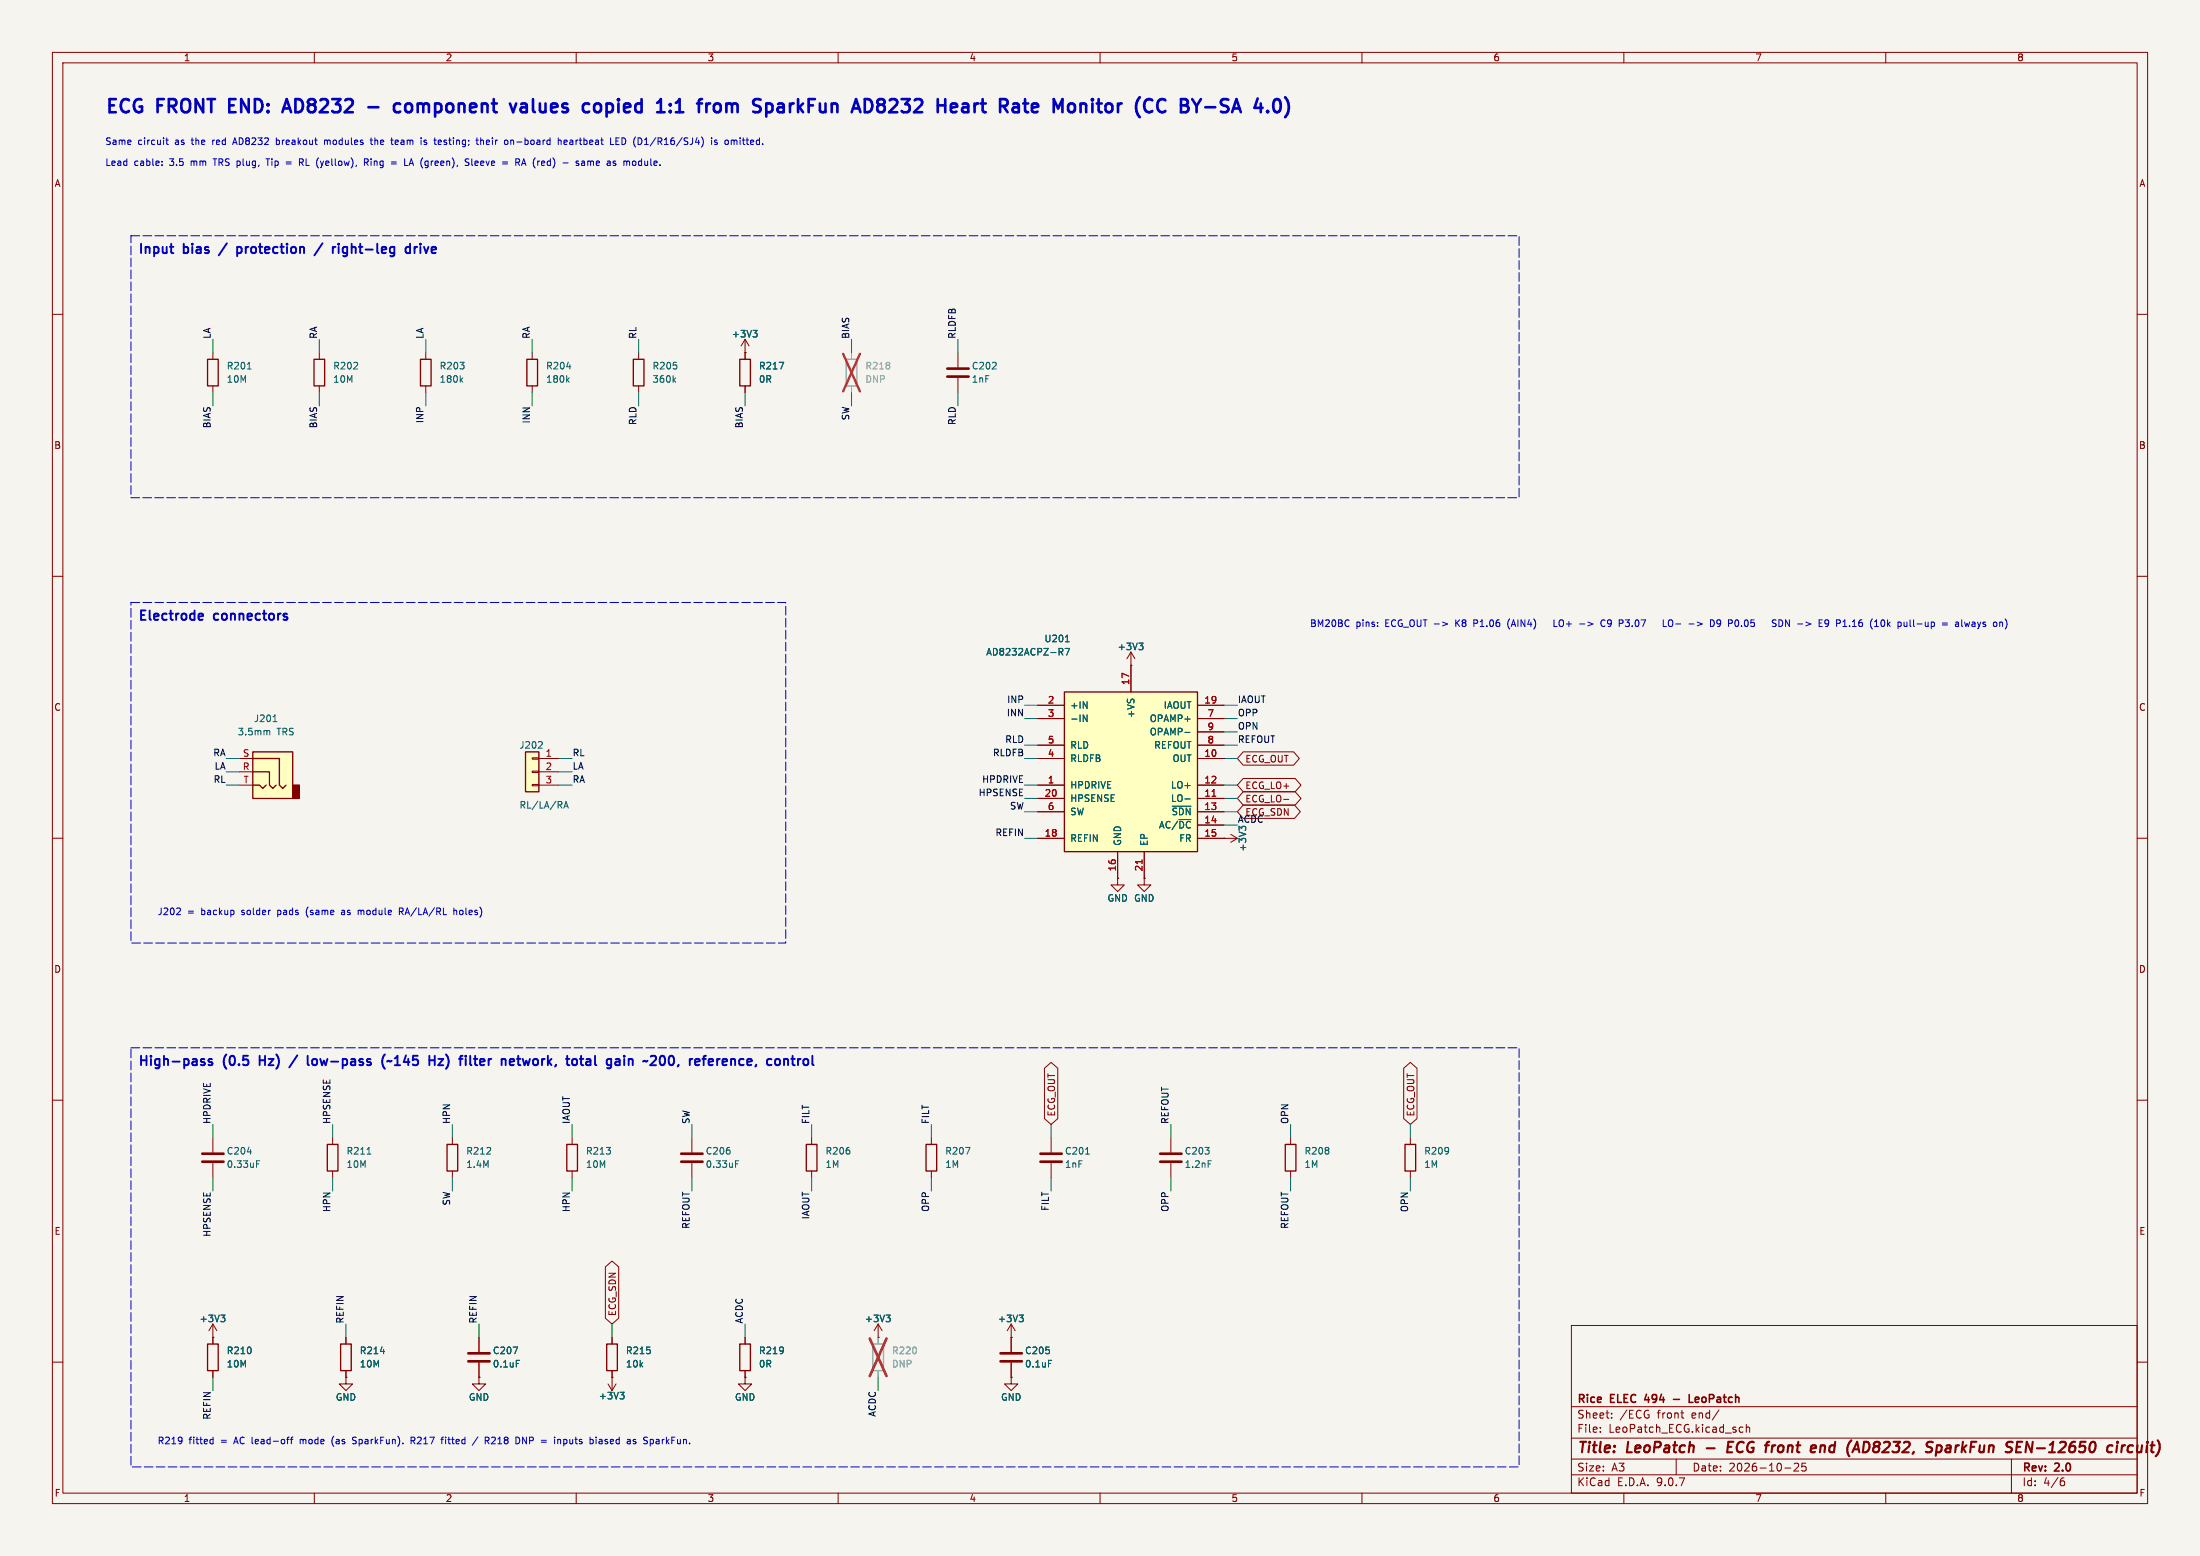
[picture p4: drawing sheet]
<svg xmlns="http://www.w3.org/2000/svg" width="420mm" height="297mm" viewBox="0 0 420 297" stroke-linecap="round" stroke-linejoin="round" font-family="sans-serif">
<path d="M0 0h420v297h-420z" fill="#f5f4ef" stroke="#f5f4ef" stroke-width=".19"/>
<g fill="none" stroke="#840000" stroke-width=".19">
<path d="M10 10h400v277h-400zM12 12h396v273h-396zM60 10v2M110 10v2M160 10v2M210 10v2M260 10v2M310 10v2M360 10v2M10 60h2M40.6 67.3v1.3M40.6 73.7v1.2"/>
<path d="M61 67.3v1.3M61 73.7v1.2M81.3 67.3v1.3M81.3 73.7v1.2M101.6 67.3v1.3M101.6 73.7v1.2M121.9 67.3v1.3M121.9 73.7v1.2M142.2 67.3h.1M142.2 64.8l-.7 1.2M142.2 64.8l.8 1.2M142.2 64.8v3.8"/>
<path d="M142.2 73.7v1.2M182.9 67.3v2.8M182.9 72.1v2.8M408 60h2M10 110h2M408 110h2M10 160h2M408 160h2M213.4 167.6v1.3h1.2l-1.2 1.3-1.3-1.3h1.3M213.4 167.6h.1M218.4 167.6v1.3h1.3l-1.3 1.3-1.2-1.3h1.2M218.4 167.6h.1"/>
<path d="M10 210h2M40.6 217.2v2.8M63.5 217.2v1.2M109.2 217.2v1.2M132.1 217.2v2.8M154.9 217.2v1.2M177.8 217.2v1.2M200.7 217.2v2.8M223.5 217.2v2.8M269.2 217.2v1.2M408 210h2M40.6 222v2.8"/>
<path d="M63.5 223.5v1.3M109.2 223.5v1.3M132.1 222v2.8M154.9 223.5v1.3M177.8 223.5v1.3M200.7 222v2.8M223.5 222v2.8M269.2 223.5v1.3M40.6 255.3h.1M40.6 252.7v2.6M40.6 252.7l-.7 1.3M40.6 252.7l.8 1.3"/>
<path d="M91.4 255.3v2.8M116.8 255.3v1.2M142.2 255.3v1.2M167.6 255.3h.1M167.6 252.7l-.7 1.3M167.6 252.7l.8 1.3M167.6 252.7v2.6M300 253h108v32h-108zM10 260h2M91.4 262.9v1.3h1.3l-1.3 1.2-1.2-1.2h1.2M91.4 262.9h.1M91.4 260.1v2.8"/>
<path d="M116.1 264.2l.7 1.2M116.8 262.9h.1M116.8 261.6v3.8M117.6 264.2l-.8 1.2M142.2 262.9v1.3h1.3l-1.3 1.2-1.2-1.2h1.2M142.2 262.9h.1M142.2 261.6v1.3M193 262.9v1.3h1.3l-1.3 1.2-1.2-1.2h1.2M193 262.9h.1M300 278.5h108M300 274.5h108M300 268.5h108"/>
<path d="M305.5 273.2v.2M305.5 272.5v.1M307.7 270.5v.2M307.7 269.8v.1M320 278.5v3M320.9 269.7h.5M321.3 270.7h.1M328.2 269.1l-1.3 1.9M332 273.1l.3 .3 .4-.1M332.7 272.5l-.4-.1-.3 .3M333.4 272.5l.2-.1 .3 .1 .1 .9M333.4 271.9v1.5"/>
<path d="M342.5 279.4l.6-.1 .2 .1 .1 .3-1 1.1h1M344.7 279.3h-.7l-.1 .7 .3-.1h.5l.1 .2-.1 .5-.2 .2-.6-.2M384 278.5v6.5M408 260h2M60 285v2M110 285v2M160 285v2M210 285v2M260 285v2M300 281.5h108M310 285v2M340.7 280.2h1.2"/>
<path d="M360 285v2M393.6 282.7h.4l.2 .2-.1 .5-.5 .2M394 282.1l-.4 .1"/>
</g>
<g fill="none" stroke="#840000" stroke-width=".4">
<path d="M325.8 276.4h1.5M329.8 276.2h.7M330.9 275.2h-.9l-.3 2h1M338.9 275.9l-.5 .2M347.6 275.9l-.2 1.3M348.3 276a.57 .57 0 0 0-.7 .1M353.4 274.9l-.1 .1M356.3 275.2h-.4l-.3 2h.5M369.8 276h.7l.2 .3-.1 .5a.66 .66 0 0 1-1 .3M369.8 275.9l-.3 2M372.2 275.9l-.6 .1M372.2 276.4h-.5a.4 .4 0 0 0-.3 .4 .4 .4 0 0 0 .2 .4h.5"/>
<path d="M388.1 275.2l-.3 2-.9-2-.2 2M404.2 275.9l-.2 1.3M404.3 275.2l-.1 .2M405.1 275.9l-.1 1.3M405.7 275.9l-.4 .1-.2 .3M407.2 276a.66 .66 0 0 0-1 .3l-.1 .5 .2 .3h.8M408.1 275.9l-.1 1.2"/>
</g>
<path d="M314.3 266.1l-.3 1.1h.9M319.5 267.1h1.1M322.5 266.2v1.5h.7M323.8 266.7l-.2 .2v.6l.2 .2M324.3 267l-.7 .2" fill="none" stroke="#840000" stroke-width=".3"/>
<g fill="none" stroke="#840000" stroke-width=".25">
<path d="M39.6 68.6h2.1v5.1h-2.1zM59.9 68.6h2.1v5.1h-2.1zM80.3 68.6h2v5.1h-2zM100.6 68.6h2v5.1h-2zM120.9 68.6h2v5.1h-2zM141.2 68.6h2.1v5.1h-2.1zM62.5 218.4h2v5.1h-2zM108.2 218.4h2v5.1h-2zM153.9 218.4h2.1v5.1h-2.1zM176.8 218.4h2v5.1h-2zM268.2 218.4h2.1v5.1h-2.1zM115.8 256.5h2.1v5.1h-2.1z"/>
<path d="M141.2 256.5h2.1v5.1h-2.1z"/>
</g>
<g fill="none" stroke="#006464" stroke-width=".19">
<path d="M47.2 70.4h.7M88 72.5l.3 .5M88.3 72.1l-.4 .5M108.2 70h.8M108.3 72.5l.4 .5M108.7 72.1l-.5 .5M128.6 72.5l.4 .5M129 72.1l-.5 .5M143.8 63.1h.7l-.4 .4M144.3 63.5l.2 .3v.3l-.2 .2M148.8 69.2h.8l-.5 1.2M47.2 219.9h.8"/>
<path d="M184.3 219h.9l-.6 1.3M49 221.6h.6M49 222.2h.4M70.1 220.3h.7M140.4 221.6h.6M140.4 222.2h.4M207.2 220.3h.8M230.6 221.6h.7M42.2 251h.7l-.4 .5M42.7 251.5l.2 .2v.4l-.2 .2M98 257.1h.8l-.5 1.3M98.6 259.7h.6"/>
<path d="M169.2 251h.7l-.4 .5M169.7 251.5l.2 .2v.4l-.2 .2M118.4 265.8h.7l-.4 .4M118.9 266.2l.2 .3v.3l-.2 .2"/>
</g>
<path d="M180.8 70.4h4.1M180.8 71.9h4.1M38.6 220.2h4.1M38.6 221.7h4.1M130 220.2h4.1M130 221.7h4.1M198.6 220.2h4.1M198.6 221.7h4.1M221.5 220.2h4.1M221.5 221.7h4.1M89.4 258.3h4.1M89.4 259.8h4.1" fill="none" stroke="#840000" stroke-width=".51"/>
<path d="M161.5 68.6h2.1v5.1h-2.1zM166.6 256.5h2.1v5.1h-2.1z" fill="none" stroke="#9c9b98" stroke-width=".25"/>
<path d="M162.6 67.3v1.3M162.6 73.7v1.2M167.6 255.3v1.2M167.6 261.6v1.3" fill="none" stroke="#9c9b98" stroke-width=".19"/>
<path d="M161 67.5l3.2 7.2M164.2 67.5l-3.2 7.2M166 255.5l3.2 7.2M169.2 255.5l-3.2 7.2" fill="none" stroke="#e12e31" stroke-width=".46"/>
<path d="M100.3 143.5h2.6v7.6h-2.6z" fill="#ffffc2"/>
<path d="M100.3 143.5h2.6v7.6h-2.6zM65 256.5h2.1v5.1h-2.1z" fill="none" stroke="#840000" stroke-width=".25"/>
<path d="M101.6 144.7h1.3v.2h-1.3zM101.6 147.2h1.3v.2h-1.3zM101.6 149.7h1.3v.3h-1.3zM102.9 144.8h3.8M102.9 147.3h3.8M102.9 149.9h3.8M66 255.3v1.2M66 261.6v1.3" fill="none" stroke="#840000" stroke-width=".19"/>
<path d="M103.4 141.6l.1 .2v.3l-.8 .7h.8M107.6 154.2l.5-1.2 .4 1.2M107.8 153.9h.6M72.6 258h.8" fill="none" stroke="#006464" stroke-width=".19"/>
<path d="M48.3 143.5h7.6v8.9h-7.6z" fill="#ffffc2"/>
<path d="M55.9 149.9h1.2v2.5h-1.2z" fill="#840000" stroke="#840000" stroke-width=".25"/>
<path d="M48.3 143.5h7.6v8.9h-7.6zM48.3 147.3h3.1v2.6l.7 .6 .6-.6M48.3 149.9h1.2l.7 .6 .6-.6M48.3 144.8h5v5.1l.7 .6 .6-.6M39.6 256.5h2.1v5.1h-2.1z" fill="none" stroke="#840000" stroke-width=".25"/>
<path d="M45.7 144.8h2.6M45.7 147.3h2.6M45.7 149.9h2.6M40.6 255.3v1.2M40.6 261.6v1.3M66 262.9v1.3h1.3l-1.3 1.2-1.2-1.2h1.2M66 262.9h.1" fill="none" stroke="#840000" stroke-width=".19"/>
<path d="M51.1 139.4l.4 .2v.7M52.1 137.7h.8" fill="none" stroke="#006464" stroke-width=".19"/>
<path d="M203.2 132.1h25.4v30.5h-25.4z" fill="#ffffc2"/>
<path d="M203.2 132.1h25.4v30.5h-25.4zM85.3 218.4h2.1v5.1h-2.1zM245.4 218.4h2v5.1h-2z" fill="none" stroke="#840000" stroke-width=".25"/>
<g fill="none" stroke="#840000" stroke-width=".19">
<path d="M142.2 67.3h.1M142.2 67.3v1.3M142.2 73.7v1.2M198.1 134.6h5.1M198.1 137.2h5.1M215.9 127h.1M215.9 124.5v7.6M215.9 124.5l-.8 1.2M215.9 124.5l.8 1.2M228.6 134.6h5.1M228.6 137.2h5.1M228.6 139.7h5.1"/>
<path d="M198.1 142.2h5.1M198.1 144.8h5.1M198.1 149.9h5.1M198.1 152.4h5.1M198.1 154.9h5.1M228.6 142.2h5.1M228.6 144.8h5.1M228.6 149.9h5.1M228.6 152.4h5.1M228.6 154.9h5.1M228.6 157.5h5.1M234.9 159.3l1.3 .7"/>
<path d="M237.3 148.6h10l1.1 1.3-1.1 1.2h-10l-1.1-1.2zM237.3 143.5h9.7l1.1 1.3-1.1 1.3h-9.7l-1.1-1.3zM237.3 153.7h9.8l1.1 1.2-1.1 1.3h-9.8l-1.1-1.3zM237.3 151.1h10l1.1 1.3-1.1 1.3h-10l-1.1-1.3zM245.1 152.6h.9M198.1 160h5.1M213.4 167.6h.1M213.4 162.6v5M218.4 167.6h.1M218.4 162.6v5M228.6 160h7.6M233.7 160h.1"/>
<path d="M236.2 160l-1.3 .8M86.4 217.2v1.2M199.4 203.9l1.3-1.1 1.2 1.1v9.6l-1.2 1.1-1.3-1.1zM246.4 217.2v1.2M268 203.9l1.2-1.1 1.3 1.1v9.6l-1.3 1.1-1.2-1.1zM86.4 223.5v1.3M246.4 223.5v1.3M40.6 255.3h.1M40.6 255.3v1.2M66 255.3v1.2M91.4 255.3v2.8M115.6 241.8l1.2-1.1 1.3 1.1v9.8l-1.3 1.1-1.2-1.1z"/>
<path d="M116.8 255.3v1.2M142.2 255.3v1.2M167.6 255.3h.1M193 255.3h.1M193 252.7v5.4M193 252.7l-.7 1.3M193 252.7l.8 1.3M40.6 261.6v1.3M66 262.9h.1M66 261.6v1.3M91.4 262.9h.1M91.4 260.1v2.8"/>
<path d="M116.8 262.9h.1M116.8 261.6v1.3M142.2 262.9h.1M142.2 261.6v1.3M193 262.9h.1M193 260.1v2.8"/>
</g>
<g fill="none" stroke="#006464" stroke-width=".19">
<path d="M143.8 63.1h.7l-.4 .4M144.3 63.5l.2 .3v.3l-.2 .2M148.8 69.2h.8l-.5 1.2M202.5 124.4l.4 .6M202.7 123.8l.2 .2-.1 .3-.1 .1M203.3 123.8h.9l-.6 1.2M203.4 122.5h.7M206.8 133.9l.7 1.3v-1.3M206.8 136.5l.7 1.2v-1.2M217.4 122.8h.8l-.4 .4M218 123.2l.2 .3v.3l-.2 .2M226.2 139.8h1"/>
<path d="M223.8 153.9h3.6M226.2 152.5h1M237 158.1l-.5-.4v.8M237.3 157.7l-.3 .3M237.6 157.7l.2 .3M42.2 251h.7l-.4 .5M42.7 251.5l.2 .2v.4l-.2 .2M72.6 258h.8M98 257.1h.8l-.5 1.3M98.6 259.7h.6M169.2 251h.7l-.4 .5M169.7 251.5l.2 .2v.4l-.2 .2"/>
<path d="M194.6 251h.7l-.4 .5M195.1 251.5l.2 .2v.4l-.2 .2M200.2 259.7h.6M118.4 265.8h.7l-.4 .4M118.9 266.2l.2 .3v.3l-.2 .2"/>
</g>
<path d="M231.4 152h.7M218 164.1v.8" fill="none" stroke="#a90000" stroke-width=".19"/>
<path d="M191 258.3h4.1M191 259.8h4.1" fill="none" stroke="#840000" stroke-width=".51"/>
<g fill="none" stroke="#009600" stroke-width=".19">
<path d="M40.6 64.8v2.5M40.6 74.9v2.6M61 64.8v2.5M61 74.9v2.6M81.3 64.8v2.5M81.3 74.9v2.6M101.6 64.8v2.5M101.6 74.9v2.6M121.9 64.8v2.5M121.9 74.9v2.6M142.2 74.9v2.6M162.6 64.8v2.5"/>
<path d="M162.6 74.9v2.6M182.9 64.8v2.5M182.9 74.9v2.6M195.6 134.6h2.5M195.6 137.2h2.5M233.7 134.6h2.5M233.7 137.2h2.5M233.7 139.7h2.5M43.2 144.8h2.5M43.2 147.3h2.5M43.2 149.9h2.5M106.7 144.8h2.5"/>
<path d="M106.7 147.3h2.5M106.7 149.9h2.5M195.6 144.8h2.5M195.6 149.9h2.5M195.6 154.9h2.5M195.6 152.4h2.5M195.6 142.2h2.5M233.7 144.8h2.5M233.7 149.9h2.5M233.7 154.9h2.5M233.7 152.4h2.5M233.7 142.2h2.5"/>
<path d="M233.7 157.5h2.5M195.6 160h2.5M40.6 214.6v2.6M63.5 214.6v2.6M86.4 214.6v2.6M109.2 214.6v2.6M132.1 214.6v2.6M154.9 214.6v2.6M177.8 214.6v2.6M200.7 214.6v2.6M223.5 214.6v2.6M246.4 214.6v2.6"/>
<path d="M269.2 214.6v2.6M40.6 224.8v2.5M63.5 224.8v2.5M86.4 224.8v2.5M109.2 224.8v2.5M132.1 224.8v2.5M154.9 224.8v2.5M177.8 224.8v2.5M200.7 224.8v2.5M223.5 224.8v2.5M246.4 224.8v2.5M269.2 224.8v2.5"/>
<path d="M66 252.7v2.6M91.4 252.7v2.6M116.8 252.7v2.6M142.2 252.7v2.6M40.6 262.9v2.5M167.6 262.9v2.5"/>
</g>
<g fill="none" stroke="#0000c2" stroke-width=".36">
<path d="M43.3 46.4l-1.5 2.3M45.3 47.1v1.8M45.3 47.2l.5-.1 .3 .4M46.1 48l-.3 .3-.5-.1M61.6 46.4l-1.6 2.3M64.6 46.5v.2M64.6 47.1v1.2M65.5 48.8l.4 .1M65.8 47.1l-.4 .4v.5l.4 .3M78.3 47.2l-.5-.1-.4 .4v.5l.2 .2h.7M78.3 46.5v1.8M79.1 47.1v1.2"/>
<path d="M79.6 47.1l-.3 .1-.2 .3M80.2 46.5v.2M80.2 47.1v1.2M38.2 117.1l.5 .1 .1 .3-.9 .2M38.7 118.2l-.5 .1M40.5 202.2l-.5-.1-.2 .3 .1 .2 .6 .2v.4h-.7M49.6 201.5v1.8M49.6 202.4h1M56.8 201.4l-1.6 2.3M58.7 201.5v1.6l.3 .2M60.4 202.2l-.5-.1-.3 .4v.5l.2 .2h.6M73.5 201.3a2.06 2.06 0 0 0 0 2.7"/>
<path d="M74.8 202.5l-.3 .1-.3-.1-.3 .1M83.7 202.1h.9l-.9 1.2h.9M90.4 202.1h.7M90.7 201.5v1.6l.1 .1 .3 .1M98.7 202.1h.7M98.9 201.5v1.6l.1 .1 .4 .1M99.8 202.1l.3 1.2 .4-.8M111.9 203.1l.2 .2 .6-.1M112 202.2h.6l.1 1.1M112.7 202.5l-.6 .1-.2 .3M120 202.3l.3-.2 .4 .1 .1 1.1M128.2 201.5a1.13 1.13 0 0 1 0 1.8"/>
<path d="M129.5 203.2l-.1 .4M137.2 202.1h.2M137.9 202.7l.9-.2-.1-.3-.5-.1-.3 .3 .1 .8h.7M152.8 202.1l-.3 .1-.2 .3M153.4 202.3l.3-.2 .5 .2 .1 .7-.2 .2-.4 .1-.3-.2zM155.1 201.5v1.6l.2 .2"/>
</g>
<g fill="none" stroke="#0000c2" stroke-width=".19">
<path d="M30.9 31.5v.1M30.9 30.8v.1M31.7 26.7h.4M31.8 26.3v1.1l.3 .2M44.5 27.2h.6M44.8 26.3l-.4 1.3M50.8 30.3h.7M51.1 30.3v1.3M52.8 27.5l.3 .1M52.8 26.3v1.3M53.1 26.7l-.3 .1M54.6 30.9h1"/>
<path d="M54.6 31.3h1M57.2 31l.6-.1 .1-.2-.1-.3-.6-.1v1.3M57.5 31l.4 .6M61.9 26.9l.4-.2 .2 .2M61.9 26.7v.9M69.6 31l.6-.1 .1-.2-.1-.3-.6-.1v1.3M69.9 31l.4 .6M70.7 26.7h.4M70.8 26.3v1.1l.3 .2M74.6 26.7h.5M74.7 30.9h1M74.7 31.3h1"/>
<path d="M75 27.6h.1M75.6 26.7l-.2 .2v.5l.2 .2M76 27l-.6 .2M77.2 30.3v1.3M78.1 31.6l.4-1.3 .4 1.3M78.2 31.2h.6M81.4 26.8l-.3-.1-.2 .2 .1 .2 .4 .1v.3h-.5M83.8 26.7l.5 .2M84.2 27.5l-.4 .1M84.3 27l-.6 .2M89 30.3l.5 .1M89 30.9l.4 .1 .1 .3-.2 .3h-.3"/>
<path d="M90.1 30.3v1.1l.2 .2M90.9 26.7h.4M90.9 30.7l-.2 .2v.5l.2 .2M91 26.3v1.1l.3 .2M91.3 31l-.6 .2M91.8 26.9l.1-.2 .3 .1 .1 .8M91.8 26.3v1.3M97.5 26.9l.4-.2 .2 .2M97.5 26.7v.9M99.2 30.6l-.2-.3h-.5v1.3M99.6 31.6l.4-1.3 .4 1.3M99.7 31.2h.6"/>
<path d="M106.6 26.9l.2-.2 .3 .1v.8M106.6 26.3v1.3M107.7 27.2l.6-.2-.1-.2-.4-.1-.1 .2v.6h.5M110 31.5l.3 .1M110.3 30.7l-.3 .2v.2l.3 .1M112.2 30.9l.4-.2 .1 .2M112.2 30.7v.9M112.7 30.9v.7M112.9 30.7l-.2 .2M116.6 27.6h.6M117.6 26.9h.4M118.2 26.3h-.6v1.3h.6"/>
<path d="M122 31.5h.5M122 30.8h.5M135.9 26.3v.1M135.9 26.7v.9M136.9 26.8l-.3-.1-.2 .2 .1 .2 .4 .1v.3h-.5M138.5 26.9v.6M275.4 118.7l.9 .4-.9 .4M281.4 119h.4M281.8 118.3h-.4v1.3M288.2 118.1a1.46 1.46 0 0 0 0 2M296.7 118.3v1.3h.6M301.6 119.1h.9"/>
<path d="M306.4 118.4a.6 .6 0 0 0-.8 .5 .6 .6 0 0 0 .6 .7l.2-.1M307 118.4l-.1 .2 .1 .4M310.3 118.3h.8l-.5 .5h.2M310.3 119.5l.5 .1M317.5 118.3v1.3h.6M318.6 118.5l.2-.2a.43 .43 0 0 1 .5 .4v.5a.42 .42 0 0 1-.4 .4 .42 .42 0 0 1-.4-.4zM324 118.7l1 .4-1 .4M328.5 118.9l-.3 .2h-.2l-.2-.2v-.3l.2-.3h.2l.3 .3a.84 .84 0 0 1-.4 1h-.2M332.5 119.5v.1M338.4 118.8l.5 .2 .2 .3-.3 .3-.5-.1M339.1 118.4l-.5-.1-.2 .1M339.6 118.3a.64 .64 0 0 1 .7 .7 .64 .64 0 0 1-.7 .6z"/>
<path d="M341.6 118.3v1.3l-.7-1.3v1.3M350.6 119h.5M351.1 118.3h-.5v1.3M353.6 119.6h.8M360.3 118.3v1.3M360.5 119.1l.3 .5M360.8 118.7l-.5 .5M366 119.1h.9M373.3 118.8h.5l.1 .8M373.9 119l-.4 .1-.2 .2 .2 .3 .4-.1M374.5 118.3v1.1l.2 .2M375 118.7l.3 .9 .2-.6"/>
<path d="M377.5 118.7l.3 .9M377.8 119.6l-.3 .4M378.1 118.7l-.3 .9M34.3 173.4l.2 .2-.1 .3-.7 .7h.8M58.6 173.5l-.1 .5 .1 .7M65.6 173.7l-.4 .1M65.7 174.1h-.3l-.2 .2v.2l.5 .1M68.4 173.8l.3-.1 .2 .2M76.2 174l.6-.1 .2-.2-.1-.3-.7-.1v1.3M76.5 174l.5 .6M86.6 173.9l.2-.2 .3 .1 .1 .8M86.6 173.3v1.3"/>
<path d="M40.3 274.7l.4 .1M40.7 274.3v1.3M40.7 275.5l-.4 .1M54.7 274.7h.5M55.2 274.3l-.2 .1M55.4 274.7h.5M55.9 274.3l-.3 .2v1.1M57.3 274.7v.9M57.5 274.7l-.2 .2M63.7 274.1a1.46 1.46 0 0 0 0 2M67.3 275.5h.6M68 274.4l-.5-.1-.2 .3 .1 .3 .5 .1"/>
<path d="M78.5 275l.6-.1 .1-.2-.1-.3-.6-.1v1.3M78.8 275l.4 .6M84.2 274.7h.4M84.6 274.3l-.2 .1M85.1 274.3v.1M85.1 274.7v.9M91.2 274.3l-1 1.6M92.6 274.3h.5l.3 .3-.2 .3-.6 .1M92.9 275l.5 .6M94 274.3l-.2 .1M94.5 274.9l-.7 .7h.8M99.8 275.6v-1.3l.7 1.3"/>
<path d="M105.9 274.3v.1M107.6 275.5l.4 .1M107.6 274.7v1.3M108 274.7l-.4 .1M113.8 274.3v.1M113.8 274.7v.9M114.4 274.8h.5M114.8 275.1h-.3l-.2 .2 .1 .2 .4 .1M120.9 275.1l.5 .2v.2l-.4 .1M120.9 274.8h.5M125.7 274.7l-.4 .1M125.7 275.1h-.3l-.2 .2 .1 .2 .4 .1"/>
</g>
<g fill="none" stroke="#0000c2" stroke-width=".5">
<path d="M45 18.9h-1.2v2.5h1.2M76.4 19.9l-.7-.1-.5 .4v.7l.2 .4 .3 .1 .7-.1M78.4 19.9a.68 .68 0 0 0-1 .3v.7a.68 .68 0 0 0 1 .4M99.5 19.9l.2-.1 .7 .1 .2 .2v1.3M114.5 19.9l.2 .3v.7l-.2 .4M115.8 19.8v2.5M116.5 19.8l-.7 .1M129.5 19.3l.2-.4v2.5M138.7 20a.62 .62 0 0 1 1 .1M138.7 19.8v1.6M140.4 19.8h-.3l-.4 .3M150.8 19.8v1.6"/>
<path d="M151.5 19.8a.64 .64 0 0 0-.7 .4M170 19l.8-.1a.68 .68 0 0 1 .4 1.1l-1.5 1.4h1.6M187.2 19.8h1M187.6 18.9v2.2l.1 .2 .5 .1M202.8 18.9l-.8 1.8-.8-1.8v2.5M211.5 19.8a.68 .68 0 0 1 .9 .4v.7a.68 .68 0 0 1-.9 .5M227.6 18.9l.8 1.3M229.3 18.9l-.9 1.3M240.1 18.8l-.6 1.8h1.5M43.8 20.1h.8M53.9 21.4l.8-2.5 .9 2.5M54.1 20.7h1.2"/>
<path d="M70.3 20.5h1.9M100.6 20.3l-.9 .2a.49 .49 0 0 0-.3 .4 .49 .49 0 0 0 .3 .5l.9-.1M115.8 21.3l.7 .1M129 21.4h1.4M139.7 20.1v1.3M228.4 20.2v1.2"/>
</g>
<path d="M25 45h265v50h-265zM25 115h125v65h-125zM25 200h265v80h-265z" fill="none" stroke="#0000c2" stroke-width=".19" stroke-dasharray="1.7 .6"/>
<path d="M167.6 255.3v1.2M167.6 261.6v1.3" fill="none" stroke="#9c9b98" stroke-width=".19"/>
<path d="M166 255.5l3.2 7.2M169.2 255.5l-3.2 7.2" fill="none" stroke="#e12e31" stroke-width=".46"/>
<g font-size="3.5" fill="#0000c2">
<text x="20" y="21.8">ECG</text>
<text x="30.2" y="21.8">FRONT</text>
<text x="44.9" y="21.8">END:</text>
<text x="56.3" y="21.8">AD8232</text>
<text x="79.4" y="21.8">component</text>
<text x="102.7" y="21.8">values</text>
<text x="117.5" y="21.8">copied</text>
<text x="132.6" y="21.8">1:1</text>
<text x="141.5" y="21.8">from</text>
<text x="153" y="21.8">SparkFun</text>
<text x="173" y="21.8">AD8232</text>
<text x="190.1" y="21.8">Heart</text>
<text x="203" y="21.8">Rate</text>
<text x="214.2" y="21.8">Monitor</text>
<text x="231" y="21.8">(CC</text>
<text x="240.5" y="21.8">BY-SA</text>
</g>
<g font-size="2.8" fill="#840000">
<text x="301" y="277.9">Title:</text>
<text x="310.6" y="277.9">LeoPatch</text>
<text x="331.4" y="277.9">ECG</text>
<text x="339.5" y="277.9">front</text>
<text x="349" y="277.9">end</text>
<text x="356.6" y="277.9">(AD8232,</text>
<text x="372.6" y="277.9">SparkFun</text>
<text x="388.6" y="277.9">SEN-12650</text>
<text x="408.8" y="277.9">circuit)</text>
</g>
<g font-size="2.5" fill="#0000c2">
<text x="26.3" y="48.6">Input</text>
<text x="35.1" y="48.6">bias</text>
<text x="46.8" y="48.6">protection</text>
<text x="62.5" y="48.6">/</text>
<text x="66.5" y="48.6">right-leg</text>
<text x="81.2" y="48.6">drive</text>
<text x="26.3" y="118.6">Electrode</text>
<text x="41" y="118.6">connectors</text>
<text x="26.3" y="203.6">High-pass</text>
<text x="42.8" y="203.6">(0.5</text>
<text x="50.3" y="203.6">Hz)</text>
<text x="60.9" y="203.6">low-pass</text>
<text x="75.9" y="203.6">(~145</text>
<text x="85.6" y="203.6">Hz)</text>
<text x="92.3" y="203.6">filter</text>
<text x="100.9" y="203.6">network,</text>
<text x="114.1" y="203.6">total</text>
<text x="122.4" y="203.6">gain</text>
<text x="130.3" y="203.6">~200,</text>
<text x="139.7" y="203.6">reference,</text>
</g>
<g font-size="2.1" fill="#840000">
<text x="301" y="268.2">Rice</text>
<text x="307.5" y="268.2">ELEC</text>
<text x="314.7" y="268.2">494</text>
<text x="324.3" y="268.2">LeoPatch</text>
<text x="301" y="273.7">File:</text>
<text x="301" y="271">Sheet:</text>
<text x="307.1" y="273.7">LeoPatch_ECG.kicad_sch</text>
<text x="309.2" y="271">/ECG</text>
<text x="316.4" y="271">front</text>
<text x="323.1" y="271">end/</text>
<text x="301" y="281.1">Size:</text>
<text x="307.6" y="281.1">A3</text>
<text x="323" y="281.1">Date:</text>
<text x="330" y="281.1">2026-10-25</text>
<text x="386" y="281.3">Rev:</text>
<text x="392.4" y="281.3">2.0</text>
<text x="301" y="283.9">KiCad</text>
<text x="308.7" y="283.9">E.D.A.</text>
<text x="316.3" y="283.9">9.0.7</text>
<text x="386" y="283.9">Id:</text>
<text x="390.1" y="283.9">4/6</text>
</g>
<g font-size="1.8" fill="#840000">
<text x="35" y="11.9">1</text>
<text x="85" y="11.9">2</text>
<text x="135" y="11.9">3</text>
<text x="185" y="11.9">4</text>
<text x="235" y="11.9">5</text>
<text x="285" y="11.9">6</text>
<text x="335" y="11.9">7</text>
<text x="385" y="11.9">8</text>
<text x="10.3" y="35.9">A</text>
<text x="408.3" y="35.9">A</text>
<text x="10.3" y="85.9">B</text>
<text x="408.2" y="85.9">B</text>
<text x="10.3" y="135.9">C</text>
<text x="408.2" y="135.9">C</text>
<text x="237.6" y="145.7">ECG_OUT</text>
<text x="237.6" y="150.8">ECG_LO+</text>
<text x="237.6" y="155.9">ECG_SDN</text>
<text x="237.6" y="153.4">ECG_LO-</text>
<text x="10.3" y="185.9">D</text>
<text x="408.2" y="185.9">D</text>
<text x="201.6" y="213.2" transform="rotate(-90 201.6 213.2)">ECG_OUT</text>
<text x="270.2" y="213.2" transform="rotate(-90 270.2 213.2)">ECG_OUT</text>
<text x="10.3" y="235.9">E</text>
<text x="408.3" y="235.9">E</text>
<text x="117.8" y="251.3" transform="rotate(-90 117.8 251.3)">ECG_SDN</text>
<text x="10.3" y="285.9">F</text>
<text x="35" y="286.9">1</text>
<text x="85" y="286.9">2</text>
<text x="135" y="286.9">3</text>
<text x="185" y="286.9">4</text>
<text x="235" y="286.9">5</text>
<text x="285" y="286.9">6</text>
<text x="335" y="286.9">7</text>
<text x="385" y="286.9">8</text>
<text x="408.3" y="285.9">F</text>
</g>
<g font-size="1.8" fill="#0000c2">
<text x="20" y="27.8">Same</text>
<text x="26.3" y="27.8">circuit</text>
<text x="33.5" y="27.8">as</text>
<text x="36.9" y="27.8">the</text>
<text x="41" y="27.8">red</text>
<text x="45.2" y="27.8">AD8232</text>
<text x="53.6" y="27.8">breakout</text>
<text x="63" y="27.8">modules</text>
<text x="72.1" y="27.8">the</text>
<text x="76.2" y="27.8">team</text>
<text x="82" y="27.8">is</text>
<text x="84.8" y="27.8">testing;</text>
<text x="93.1" y="27.8">their</text>
<text x="98.6" y="27.8">on-board</text>
<text x="109" y="27.8">heartbeat</text>
<text x="119.2" y="27.8">LED (D1/R16/SJ4)</text>
<text x="138.9" y="27.8">is</text>
<text x="141.7" y="27.8">omitted.</text>
<text x="20" y="31.8">Lead</text>
<text x="25.6" y="31.8">cable:</text>
<text x="32.5" y="31.8">3.5</text>
<text x="36.7" y="31.8">mm</text>
<text x="41.3" y="31.8">TRS plug,</text>
<text x="51.8" y="31.8">Tip</text>
<text x="58.4" y="31.8">RL (yellow),</text>
<text x="71.2" y="31.8">Ring</text>
<text x="76.5" y="31.8">=</text>
<text x="79.3" y="31.8">LA (green),</text>
<text x="91.3" y="31.8">Sleeve</text>
<text x="98.6" y="31.8">=</text>
<text x="101.3" y="31.8">RA (red)</text>
<text x="110.7" y="31.8">-</text>
<text x="113.5" y="31.8">same</text>
<text x="119.6" y="31.8">as</text>
<text x="123" y="31.8">module.</text>
<text x="250" y="119.8">BM20BC</text>
<text x="258.9" y="119.8">pins:</text>
<text x="264.6" y="119.8">ECG_OUT -&gt;</text>
<text x="278.3" y="119.8">K8</text>
<text x="282" y="119.8">P1.06</text>
<text x="288.7" y="119.8">(AIN4)</text>
<text x="298.1" y="119.8">LO+</text>
<text x="303.2" y="119.8">-&gt;</text>
<text x="307.5" y="119.8">C9</text>
<text x="311.2" y="119.8">P3.07</text>
<text x="320.2" y="119.8">LO-</text>
<text x="325.3" y="119.8">-&gt;</text>
<text x="329.6" y="119.8">D9</text>
<text x="333.2" y="119.8">P0.05</text>
<text x="342.3" y="119.8">SDN</text>
<text x="347.2" y="119.8">-&gt;</text>
<text x="351.6" y="119.8">E9</text>
<text x="355.1" y="119.8">P1.16</text>
<text x="361.8" y="119.8">(10k</text>
<text x="367.2" y="119.8">pull-up</text>
<text x="375.9" y="119.8">=</text>
<text x="378.6" y="119.8">always</text>
<text x="30" y="174.7">J202</text>
<text x="35.8" y="174.7">=</text>
<text x="38.5" y="174.7">backup</text>
<text x="46.4" y="174.7">solder</text>
<text x="53.4" y="174.7">pads</text>
<text x="59.1" y="174.7">(same</text>
<text x="66.1" y="174.7">as</text>
<text x="69.4" y="174.7">module</text>
<text x="77.5" y="174.7">RA/LA/RL</text>
<text x="88.1" y="174.7">holes)</text>
<text x="30" y="275.7">R219</text>
<text x="36.1" y="275.7">fitted</text>
<text x="42.3" y="275.7">=</text>
<text x="45" y="275.7">AC lead-off</text>
<text x="57.9" y="275.7">mode</text>
<text x="64.2" y="275.7">(as</text>
<text x="68.4" y="275.7">SparkFun).</text>
<text x="79.7" y="275.7">R217</text>
<text x="85.8" y="275.7">fitted</text>
<text x="92" y="275.7">/</text>
<text x="94.5" y="275.7">R218</text>
<text x="100.5" y="275.7">DNP</text>
<text x="105.6" y="275.7">=</text>
<text x="108.3" y="275.7">inputs</text>
<text x="115.3" y="275.7">biased</text>
<text x="122.6" y="275.7">as</text>
<text x="126" y="275.7">SparkFun.</text>
</g>
<g font-size="1.8" fill="#0f0f0f">
<text x="40.3" y="64.8" transform="rotate(-90 40.3 64.8)">LA</text>
<text x="60.6" y="64.8" transform="rotate(-90 60.6 64.8)">RA</text>
<text x="80.9" y="64.8" transform="rotate(-90 80.9 64.8)">LA</text>
<text x="101.3" y="64.8" transform="rotate(-90 101.3 64.8)">RA</text>
<text x="121.6" y="64.8" transform="rotate(-90 121.6 64.8)">RL</text>
<text x="162.2" y="64.8" transform="rotate(-90 162.2 64.8)">BIAS</text>
<text x="182.5" y="64.8" transform="rotate(-90 182.5 64.8)">RLDFB</text>
<text x="40.3" y="81.8" transform="rotate(-90 40.3 81.8)">BIAS</text>
<text x="60.6" y="81.8" transform="rotate(-90 60.6 81.8)">BIAS</text>
<text x="80.9" y="80.9" transform="rotate(-90 80.9 80.9)">INP</text>
<text x="101.3" y="80.9" transform="rotate(-90 101.3 80.9)">INN</text>
<text x="121.6" y="81.2" transform="rotate(-90 121.6 81.2)">RLD</text>
<text x="141.9" y="81.8" transform="rotate(-90 141.9 81.8)">BIAS</text>
<text x="162.2" y="80.3" transform="rotate(-90 162.2 80.3)">SW</text>
<text x="182.5" y="81.2" transform="rotate(-90 182.5 81.2)">RLD</text>
<text x="192.1" y="136.8">INN</text>
<text x="192.2" y="134.3">INP</text>
<text x="236.2" y="134.3">IAOUT</text>
<text x="236.2" y="136.8">OPP</text>
<text x="191.8" y="141.9">RLD</text>
<text x="236.2" y="141.9">REFOUT</text>
<text x="236.2" y="139.4">OPN</text>
<text x="40.6" y="144.4">RA</text>
<text x="40.7" y="149.5">RL</text>
<text x="40.9" y="147">LA</text>
<text x="109.2" y="144.4">RL</text>
<text x="109.2" y="147">LA</text>
<text x="109.2" y="149.5">RA</text>
<text x="187.4" y="149.5">HPDRIVE</text>
<text x="189.5" y="144.4">RLDFB</text>
<text x="186.7" y="152.1">HPSENSE</text>
<text x="192.7" y="154.6">SW</text>
<text x="189.9" y="159.7">REFIN</text>
<text x="40.3" y="214.6" transform="rotate(-90 40.3 214.6)">HPDRIVE</text>
<text x="63.2" y="214.6" transform="rotate(-90 63.2 214.6)">HPSENSE</text>
<text x="86" y="214.6" transform="rotate(-90 86 214.6)">HPN</text>
<text x="108.9" y="214.6" transform="rotate(-90 108.9 214.6)">IAOUT</text>
<text x="131.7" y="214.6" transform="rotate(-90 131.7 214.6)">SW</text>
<text x="154.6" y="214.6" transform="rotate(-90 154.6 214.6)">FILT</text>
<text x="177.5" y="214.6" transform="rotate(-90 177.5 214.6)">FILT</text>
<text x="223.2" y="214.6" transform="rotate(-90 223.2 214.6)">REFOUT</text>
<text x="246" y="214.6" transform="rotate(-90 246 214.6)">OPN</text>
<text x="63.2" y="231.5" transform="rotate(-90 63.2 231.5)">HPN</text>
<text x="86" y="230.2" transform="rotate(-90 86 230.2)">SW</text>
<text x="108.9" y="231.5" transform="rotate(-90 108.9 231.5)">HPN</text>
<text x="154.6" y="232.9" transform="rotate(-90 154.6 232.9)">IAOUT</text>
<text x="177.5" y="231.4" transform="rotate(-90 177.5 231.4)">OPP</text>
<text x="200.3" y="231.2" transform="rotate(-90 200.3 231.2)">FILT</text>
<text x="223.2" y="231.4" transform="rotate(-90 223.2 231.4)">OPP</text>
<text x="268.9" y="231.5" transform="rotate(-90 268.9 231.5)">OPN</text>
<text x="40.3" y="236.2" transform="rotate(-90 40.3 236.2)">HPSENSE</text>
<text x="131.7" y="234.7" transform="rotate(-90 131.7 234.7)">REFOUT</text>
<text x="246" y="234.7" transform="rotate(-90 246 234.7)">REFOUT</text>
<text x="65.7" y="252.7" transform="rotate(-90 65.7 252.7)">REFIN</text>
<text x="91.1" y="252.7" transform="rotate(-90 91.1 252.7)">REFIN</text>
<text x="141.9" y="252.7" transform="rotate(-90 141.9 252.7)">ACDC</text>
<text x="40.3" y="271.1" transform="rotate(-90 40.3 271.1)">REFIN</text>
<text x="167.3" y="270.5" transform="rotate(-90 167.3 270.5)">ACDC</text>
</g>
<g font-size="1.8" fill="#006464">
<text x="139.6" y="64.6">+3V3</text>
<text x="43.2" y="70.7">R201</text>
<text x="63.5" y="70.7">R202</text>
<text x="83.8" y="70.7">R203</text>
<text x="104.1" y="70.7">R204</text>
<text x="124.5" y="70.7">R205</text>
<text x="144.8" y="70.7">R217</text>
<text x="185.4" y="70.7">C202</text>
<text x="43.2" y="73.3">10M</text>
<text x="63.5" y="73.3">10M</text>
<text x="83.8" y="73.3">180k</text>
<text x="104.1" y="73.3">180k</text>
<text x="124.5" y="73.3">360k</text>
<text x="144.8" y="73.3">0R</text>
<text x="185.4" y="73.3">1nF</text>
<text x="188.2" y="125.3">AD8232ACPZ-R7</text>
<text x="199.3" y="122.8">U201</text>
<text x="213.3" y="124.3">+3V3</text>
<text x="204.2" y="135.5">+IN</text>
<text x="216.8" y="137.2" transform="rotate(-90 216.8 137.2)">+VS</text>
<text x="222.1" y="135.5">IAOUT</text>
<text x="45.3" y="140.6">3.5mm</text>
<text x="48.4" y="138">J201</text>
<text x="52.9" y="140.6">TRS</text>
<text x="99.1" y="143.1">J202</text>
<text x="204.2" y="138">-IN</text>
<text x="204.2" y="143.1">RLD</text>
<text x="219.4" y="138">OPAMP+</text>
<text x="219.4" y="140.6">OPAMP-</text>
<text x="220.2" y="143.1">REFOUT</text>
<text x="204.2" y="145.6">RLDFB</text>
<text x="223.8" y="145.6">OUT</text>
<text x="99.1" y="154.5">RL/LA/RA</text>
<text x="204.2" y="150.7">HPDRIVE</text>
<text x="204.2" y="153.3">HPSENSE</text>
<text x="204.2" y="155.8">SW</text>
<text x="223.4" y="150.7">LO+</text>
<text x="223.4" y="153.3">LO-</text>
<text x="223.6" y="155.8">~{SDN}</text>
<text x="204.2" y="160.9">REFIN</text>
<text x="214.2" y="161.5" transform="rotate(-90 214.2 161.5)">GND</text>
<text x="219.3" y="161.5" transform="rotate(-90 219.3 161.5)">EP</text>
<text x="221.2" y="158.3">AC/~{DC}</text>
<text x="225" y="160.9">FR</text>
<text x="236.2" y="157.1">ACDC</text>
<text x="238.1" y="162.7" transform="rotate(-90 238.1 162.7)">+3V3</text>
<text x="211.3" y="172.3">GND GND</text>
<text x="43.2" y="220.6">C204</text>
<text x="66" y="220.6">R211</text>
<text x="88.9" y="220.6">R212</text>
<text x="111.8" y="220.6">R213</text>
<text x="134.6" y="220.6">C206</text>
<text x="157.5" y="220.6">R206</text>
<text x="180.3" y="220.6">R207</text>
<text x="203.2" y="220.6">C201</text>
<text x="226.1" y="220.6">C203</text>
<text x="248.9" y="220.6">R208</text>
<text x="271.8" y="220.6">R209</text>
<text x="43.2" y="223.1">0.33uF</text>
<text x="66" y="223.1">10M</text>
<text x="88.9" y="223.1">1.4M</text>
<text x="111.8" y="223.1">10M</text>
<text x="134.6" y="223.1">0.33uF</text>
<text x="157.5" y="223.1">1M</text>
<text x="180.3" y="223.1">1M</text>
<text x="203.2" y="223.1">1nF</text>
<text x="226.1" y="223.1">1.2nF</text>
<text x="248.9" y="223.1">1M</text>
<text x="271.8" y="223.1">1M</text>
<text x="38" y="252.6">+3V3</text>
<text x="165" y="252.6">+3V3</text>
<text x="190.4" y="252.6">+3V3</text>
<text x="43.2" y="258.7">R210</text>
<text x="43.2" y="261.2">10M</text>
<text x="68.6" y="258.7">R214</text>
<text x="68.6" y="261.2">10M</text>
<text x="94" y="258.7">C207</text>
<text x="94" y="261.2">0.1uF</text>
<text x="119.4" y="258.7">R215</text>
<text x="119.4" y="261.2">10k</text>
<text x="144.8" y="258.7">R219</text>
<text x="144.8" y="261.2">0R</text>
<text x="195.6" y="258.7">C205</text>
<text x="195.6" y="261.2">0.1uF</text>
<text x="64" y="267.6">GND</text>
<text x="89.4" y="267.6">GND</text>
<text x="114.2" y="267.3">+3V3</text>
<text x="140.2" y="267.6">GND</text>
<text x="191" y="267.6">GND</text>
</g>
<g font-size="1.8" fill="#939391">
<text x="165.1" y="70.7">R218</text>
<text x="165.1" y="73.3">DNP</text>
<text x="170.2" y="258.7">R220</text>
<text x="170.2" y="261.2">DNP</text>
</g>
<g font-size="1.8" fill="#a90000">
<text x="215.6" y="130.9" transform="rotate(-90 215.6 130.9)">17</text>
<text x="200" y="134.4">2</text>
<text x="200" y="136.9">3</text>
<text x="229.8" y="134.4">19</text>
<text x="230.4" y="136.9">7</text>
<text x="200" y="142">5</text>
<text x="230.4" y="139.4">9</text>
<text x="230.4" y="142">8</text>
<text x="46.3" y="147.1">R</text>
<text x="46.3" y="144.5">S</text>
<text x="46.4" y="149.6">T</text>
<text x="104.1" y="144.5">1</text>
<text x="104.1" y="147.1">2</text>
<text x="104.1" y="149.6">3</text>
<text x="200" y="144.5">4</text>
<text x="200" y="149.6">1</text>
<text x="229.8" y="144.5">10</text>
<text x="229.8" y="149.6">12</text>
<text x="199.3" y="152.1">20</text>
<text x="200" y="154.7">6</text>
<text x="229.8" y="152.1">11</text>
<text x="229.8" y="154.7">13</text>
<text x="199.3" y="159.8">18</text>
<text x="229.8" y="157.2">14</text>
<text x="229.8" y="159.8">15</text>
<text x="213.1" y="166.4" transform="rotate(-90 213.1 166.4)">16</text>
<text x="218.2" y="166.4" transform="rotate(-90 218.2 166.4)">21</text>
</g>
</svg>
